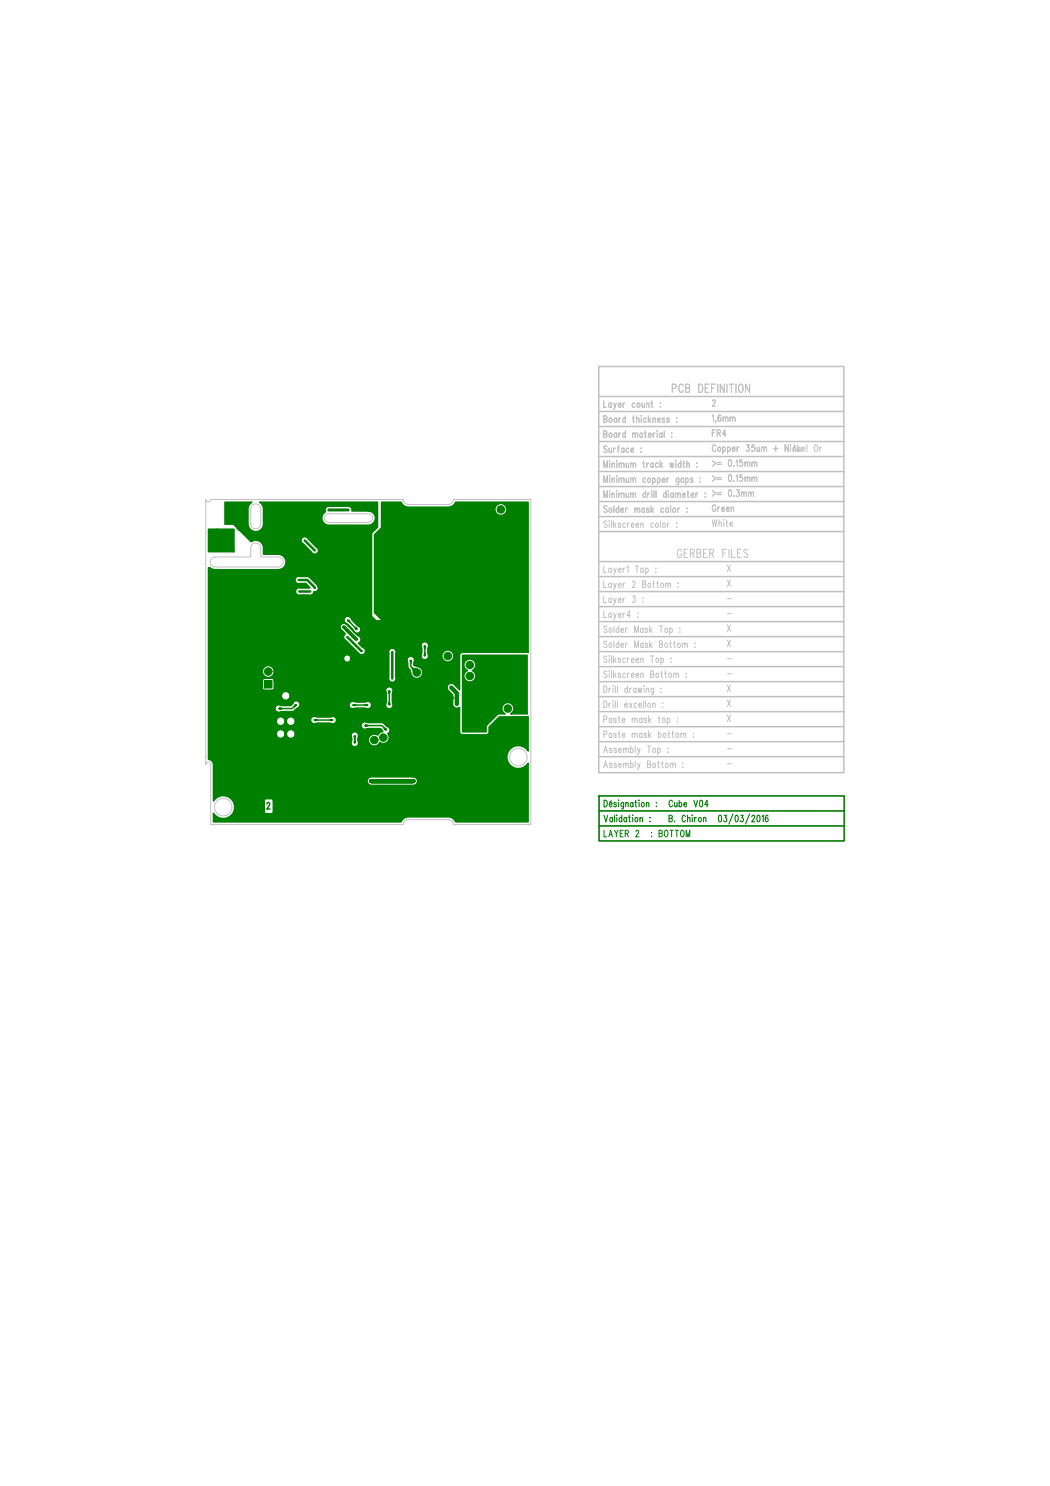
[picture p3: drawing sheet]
<svg xmlns="http://www.w3.org/2000/svg" width="210mm" height="297mm" viewBox="0 0 210 297" stroke-linecap="round" stroke-linejoin="round" font-family="sans-serif">
<g fill="none" stroke="#c0c0c0" stroke-width=".2">
<path d="M41.1 99.8a.5 .5 0 0 0 .5 .5 .5 .5 0 0 0 .5-.5h38.5a1 1 0 0 0 1 1h8a1 1 0 0 0 1-1h15.5v65h-15.5a1 1 0 0 0-1-1h-8a1 1 0 0 0-1 1h-38.5v-12a.5 .5 0 0 0-.5-.5 .5 .5 0 0 0-.5 .5zM161.3 88.9v1.3M162.9 89l.1-.1a.69 .69 0 0 1 .5 .7 .69 .69 0 0 1-.5 .6 .93 .93 0 0 1-.1-1.2zM163.9 89.4v.8M164.3 89.4h-.3l-.1 .3M42.3 111.6l.7-.3h7.1v-1.8a1 1 0 0 1 1-1 1 1 0 0 1 1 1v1.8h3.5a1 1 0 0 1 1 1 1 1 0 0 1-1 1h-12.6a1 1 0 0 1-.9-.6 1 1 0 0 1 .2-1.1zM50.4 101a1 1 0 0 1 1.1-.2 1 1 0 0 1 .6 .9v3a1 1 0 0 1-1 1 1 1 0 0 1-1-1v-3zM65.1 103l.5-.3h8a.87 .87 0 0 1 .9 .9 .87 .87 0 0 1-.9 .8h-8a.89 .89 0 0 1-.5-1.4z"/>
<circle cx="103.6" cy="151.3" r="1.75"/>
<circle cx="44.6" cy="161.3" r="1.75"/>
</g>
<g fill="none" stroke="#c0c0c0" stroke-width=".3">
<path d="M119.7 73.3h49v81.2h-49zM119.7 79.3h49M119.7 82.3h49M119.7 85.3h49M119.7 88.3h49M119.7 91.3h49M119.7 94.3h49M119.7 97.3h49M119.7 112.3h49M119.7 115.3h49M119.7 118.3h49M119.7 100.3h49"/>
<path d="M119.7 103.3h49M119.7 106.3h49M119.7 121.3h49M119.7 124.3h49M119.7 127.3h49M119.7 130.3h49M119.7 133.3h49M119.7 136.3h49M119.7 139.3h49M119.7 142.3h49M119.7 145.3h49M119.7 148.3h49"/>
<path d="M119.7 151.3h49M119.8 159.1h49v9h-49zM119.8 162.1h49M119.8 165.1h49"/>
</g>
<g fill="#008000" stroke="#008000" stroke-width=".3">
<path d="M41.7 105.8h5.1v4.5h-5.1z"/>
<path d="M75.2 135l.4 .3-.3-.2 .2 .3z"/>
<path d="M86 135.6l.1 .4 .1-.4-.1 .5z"/>
<path d="M65.9 105.8l.1 .3 .1-.3-.1 .5z"/>
<path d="M46.4 103.6l.3 .2-.1-.4 .2 .5z"/>
<path d="M54.6 102.1l.1 .4 .1-.4-.1 .5z"/>
<path d="M47.3 101.6l.1 .4 .1-.4-.1 .5z"/>
<path d="M96.2 137.2l-.2 .4 .3-.2-.4 .3z"/>
<path d="M45 100.4v4.4h1.7l3.5 3.5a1.55 1.55 0 0 1 1.6-.2 1.55 1.55 0 0 1 .9 1.4v1.3h2.9a1.55 1.55 0 0 1 1.6 1.5 1.55 1.55 0 0 1-1.6 1.6h-12.6l-1.3-.4v38.3a1.05 1.05 0 0 1 1 1v7.3a2.3 2.3 0 0 1 3.4-.5 2.3 2.3 0 0 1 0 3.5 2.3 2.3 0 0 1-3.4-.5v1.7h37.5a1.55 1.55 0 0 1 1.4-1h8a1.55 1.55 0 0 1 1.5 1h14.5v-11.7a2.3 2.3 0 0 1-3.5 .5 2.3 2.3 0 0 1 0-3.5 2.3 2.3 0 0 1 3.5 .5v-6.8h-5.8l-2 2v1a.6 .6 0 0 1-.6 .6h-4.7a.6 .6 0 0 1-.6-.6v-4.9a.85 .85 0 0 1-.9 .1 .85 .85 0 0 1-.5-.8v-1.8l-.9-.9a.85 .85 0 0 1 0-1.2 .85 .85 0 0 1 1.2 0l1.1 1.1v-6.9a.6 .6 0 0 1 .6-.6h13.1v-30h-14.5a1.55 1.55 0 0 1-1.5 1h-8a1.55 1.55 0 0 1-1.4-1h-3.9v5.1l-1.4 1.4v15.6l1.6 1.6h-1.3l-.9-.9v-16.6l1.2-1.2v-5h-23.6a1.55 1.55 0 0 1 .8 1.3v3a1.55 1.55 0 0 1-1.6 1.6 1.55 1.55 0 0 1-1.5-1.6v-3a1.55 1.55 0 0 1 .8-1.3zM52.4 134.2a1.2 1.2 0 0 1 2.4 0 1.2 1.2 0 0 1-2.4 0zM52.6 135.6h1.8l.4 .2v1.7l-.2 .4-1.7 .1-.4-.2-.1-1.8zM52.9 159.8l.3-.1h1.1l.3 .1v2.5l-.1 .3-1.3 .1-.3-.2zM56.2 139.1a.9 .9 0 0 1 1.8 0 .9 .9 0 0 1-1.8 0zM60.4 107.5a.75 .75 0 0 1 1.2 .2l1.6 1.6a.75 .75 0 0 1 .3 1.3 .75 .75 0 0 1-1.3-.3l-1.6-1.6a.75 .75 0 0 1-.2-1.2zM59.1 115.5a.75 .75 0 0 1 .9-.3l1.8 .1 1.6 1.6a.77 .77 0 0 1 .2 .9 .77 .77 0 0 1-.8 .5l-.2 .4-.4 .3-2.1-.1a.75 .75 0 0 1-1-.7 .75 .75 0 0 1 1-.7h1.9l-.9-.9h-1.1a.75 .75 0 0 1-.9-.2 .75 .75 0 0 1 0-.9zM55.1 141.2a.96 .96 0 0 1 1.3-.2h1.8l.3-.4a.75 .75 0 0 1 1.3-.3 .75 .75 0 0 1-.3 1.2l-.9 .7-2.5 .1a.75 .75 0 0 1-1-.2 .75 .75 0 0 1 0-.9zM55.2 144.2a.9 .9 0 0 1 1.8 0 .9 .9 0 0 1-1.8 0zM55.2 146.7a.9 .9 0 0 1 1.8 0 .9 .9 0 0 1-1.8 0zM57.3 144.2a.89 .89 0 0 1 1.7 0 .89 .89 0 0 1-1.7 0zM57.3 146.7a.89 .89 0 0 1 1.7 0 .89 .89 0 0 1-1.7 0zM65.2 101.4l.5-.2h3.9l.6 .3 .1 .6h3.3a1.42 1.42 0 0 1 1.4 1.5 1.42 1.42 0 0 1-1.4 1.4h-8a1.43 1.43 0 0 1-1.2-1.2 1.43 1.43 0 0 1 .7-1.5 .75 .75 0 0 1 .1-.9zM62.2 143.5a.96 .96 0 0 1 1.3-.2h2.7a.75 .75 0 0 1 1.1 .6 .75 .75 0 0 1-1.1 .7h-3a.75 .75 0 0 1-1-.2 .75 .75 0 0 1 0-.9zM69 123.4a.86 .86 0 0 1 1.4 .6l1.2 1.1a.75 .75 0 0 1 .3 1.3 .75 .75 0 0 1-1.2-.3 3.9 3.9 0 0 0-1.6-1.6 .75 .75 0 0 1-.1-1.1zM68.2 124.8a.75 .75 0 0 1 1.1 0l2.2 2.2a.79 .79 0 0 1 .7 .7 .79 .79 0 0 1-.6 .9l.9 .8a.76 .76 0 0 1 .5 1.1 .76 .76 0 0 1-1.3 .1l-2.6-2.6a.75 .75 0 0 1-.1-1.3l-.8-.8a.75 .75 0 0 1 0-1.1zM68.7 131.6a.75 .75 0 0 1 1.5 0 .75 .75 0 0 1-1.5 0zM69.9 140.5a.96 .96 0 0 1 1.3-.2h2a.75 .75 0 0 1 1.1 .6 .75 .75 0 0 1-1.1 .7h-2.3a.75 .75 0 0 1-1-.2 .75 .75 0 0 1 0-.9zM70.5 146.5a.75 .75 0 0 1 .9 0 .75 .75 0 0 1 .2 .9v.8a.75 .75 0 0 1-.7 1.1 .75 .75 0 0 1-.6-1.1v-.8a.75 .75 0 0 1 .2-.9zM78 129.7a.75 .75 0 0 1 .9 0 .75 .75 0 0 1 .2 .9v4.8a.75 .75 0 0 1-.7 1 .75 .75 0 0 1-.7-1v-4.8a.75 .75 0 0 1 .3-.9zM77.4 137.5a.75 .75 0 0 1 .9 0 .75 .75 0 0 1 .2 .9v2.2a.75 .75 0 0 1-.7 1.1 .75 .75 0 0 1-.6-1.1v-2.2a.75 .75 0 0 1 .2-.9zM72.3 144.6a.96 .96 0 0 1 1.3-.2l2.9 .1 .7 .5a.85 .85 0 0 1 .7 .7 .85 .85 0 0 1-.4 .9 1.2 1.2 0 0 1 0 1.6 1.2 1.2 0 0 1-1.6 .2 1.2 1.2 0 0 1-1.6 .6 1.2 1.2 0 0 1-.5-1.7 1.2 1.2 0 0 1 1.7-.3 1.2 1.2 0 0 1 1-.8l-.4-.6-2.8 .1a.75 .75 0 0 1-1-.2 .75 .75 0 0 1 0-.9zM84.5 128.5a.75 .75 0 0 1 .9 0 .75 .75 0 0 1 .2 .9v1.4a.75 .75 0 0 1-.7 1.1 .75 .75 0 0 1-.6-1.1v-1.4a.75 .75 0 0 1 .2-.9zM81.7 131.4a.75 .75 0 0 1 .9 0 .75 .75 0 0 1 .2 .9v.7a1.91 1.91 0 0 1 1.7 1.1 1.2 1.2 0 0 1-1 1.5 1.2 1.2 0 0 1-1.4-1.1l-.2-.6-.4-.5v-1.1a.75 .75 0 0 1 .2-.9zM73.6 155.5l.6-.2h8.4a.85 .85 0 0 1 .9 .8 .85 .85 0 0 1-.9 .9h-8.4a.85 .85 0 0 1-.8-.5 .85 .85 0 0 1 .2-1zM88.3 131.1a1.2 1.2 0 0 1 2.4 0 1.2 1.2 0 0 1-2.4 0zM98.9 101.8a1.2 1.2 0 0 1 2.4 0 1.2 1.2 0 0 1-2.4 0z"/>
<path d="M92.5 131v15.3h4.7v-1.2l2.2-2.4h1.6a1.2 1.2 0 0 1-.4-1.8 1.2 1.2 0 0 1 1.9 0 1.2 1.2 0 0 1-.4 1.8h3.3v-11.7zM93.2 132a1.2 1.2 0 0 1 1.7 .3 1.2 1.2 0 0 1-.5 1.7 1.2 1.2 0 0 1 .5 1.9 1.2 1.2 0 0 1-1.9 0 1.2 1.2 0 0 1 .4-1.9 1.2 1.2 0 0 1-.2-2z"/>
<path d="M74.1 137.6l-.1 .5 .1-.3 .1 .3zM75.5 135.4l-.3 .4 .4-.2-.3 .1z"/>
<path d="M103.4 154l.4 .1-.4 .1 .5-.1zM104.3 154.1l.5 .1-.3-.1 .3-.1z"/>
<path d="M74.1 137.6l-.1 .5 .1-.3 .1 .3zM75.5 135.4l-.3 .4 .4-.2-.3 .1z"/>
<path d="M74.1 137.6l-.1 .5 .1-.3 .1 .3zM75.5 135.4l-.3 .4 .4-.2-.3 .1z"/>
<path d="M76.2 162.5l-.1 .5 .1-.3 .1 .3zM76.1 160.2l.1 .5 .1-.5-.1 .4z"/>
<path d="M59.7 126.2l.5 .1-.3-.1 .3-.1zM45.8 124.6l.4 .1-.4 .1 .5-.1z"/>
<path d="M60.4 126.1l.4 .1-.4 .1 .5-.1zM63.6 126.2l.5 .1-.3-.1 .3-.1z"/>
<path d="M59.7 126.2l.5 .1-.3-.1 .3-.1zM45.8 124.6l.4 .1-.4 .1 .5-.1z"/>
<path d="M60.4 126.1l.4 .1-.4 .1 .5-.1zM63.6 126.2l.5 .1-.3-.1 .3-.1z"/>
<path d="M53.2 118.3l.3 .4-.2-.3 .3 .2zM51.1 116.4l.2 .3-.4-.1 .5 .2z"/>
<path d="M53.2 118.3l.3 .4-.2-.3 .3 .2zM51.1 116.4l.2 .3-.4-.1 .5 .2z"/>
<path d="M53.2 118.3l.3 .4-.2-.3 .3 .2zM51.1 116.4l.2 .3-.4-.1 .5 .2z"/>
<path d="M53.2 118.3l.3 .4-.2-.3 .3 .2zM51.1 116.4l.2 .3-.4-.1 .5 .2z"/>
<path d="M67.6 107.4l.4 .1-.4 .1 .5-.1zM70.1 107.5l.5 .1-.3-.1 .3-.1z"/>
<path d="M88.5 149.3l.3 .4-.2-.3 .3 .2zM86.6 147.2l.1 .4-.3-.2 .4 .3z"/>
<path d="M93.3 149.6l.4 .1-.4 .1 .5-.1zM96.9 149.7l.5 .1-.3-.1 .3-.1z"/>
<path d="M77.8 140.3l-.1 .5 .1-.3 .1 .3zM77.7 138.1l.1 .5 .1-.5-.1 .4z"/>
<path d="M70.6 140.8l.4 .1-.4 .1 .5-.1zM72.9 140.9l.5 .1-.3-.1 .3-.1z"/>
<path d="M55.8 141.5l.4 .1-.4 .1 .5-.1zM59.1 140.8l-.3 .5 .4-.3-.3 .2z"/>
<path d="M98.1 143l-.1 .3 .1-.3 .1 .3zM99.9 140.5l-.3 .5 .4-.3-.3 .2z"/>
<path d="M82.4 133.6l.3 .8v-.6h.6zM82 132l.1 .5 .1-.5-.1 .4z"/>
<path d="M76.8 145.5l.3 .4-.2-.3 .3 .2zM73 144.9l.4 .1-.4 .1 .5-.1z"/>
<path d="M62.9 143.8l.4 .1-.4 .1 .5-.1zM65.9 143.9l.5 .1-.3-.1 .3-.1z"/>
<path d="M84.9 130.5l-.1 .5 .1-.3 .1 .3zM84.8 129.1l.1 .5 .1-.5-.1 .4z"/>
<path d="M70.9 147.9l-.1 .5 .1-.3 .1 .3zM70.8 147.1l.1 .5 .1-.5-.1 .4z"/>
<path d="M71 125.4l.2 .4-.1-.3 .3 .2zM69.5 124.1l.4 .3-.2-.5 .1 .4z"/>
</g>
<g fill="none" stroke="#008000" stroke-width=".2">
<path d="M43 108.9h.1M43.3 109.2h.1M43.3 108.6h.1M43.6 108.9h.1M46.1 103.4h.1M46.4 103.7h.1M46.4 103.1h.1M46.7 103.4h.1M47.1 101.5h.1M47.4 101.8h.1M47.4 101.2h.1M47.7 101.5h.1"/>
<path d="M50.6 119.9h.1M50.6 116.4h.1M50.9 119.6h.1M50.9 116.7h.1M50.9 116.1h.1M51.2 119.9h.1M51.2 116.4h.1M53.3 118.7h.1M53.6 119h.1M53.6 118.4h.1M53.9 118.7h.1M54.4 102h.1"/>
<path d="M54.7 102.3h.1M54.7 101.7h.1M55 102h.1M55 114.7h.1M55.3 115h.1M55.3 114.4h.1M55.6 117.3h.1M55.6 114.7h.1M55.9 117.6h.1M55.9 117h.1M56.2 117.3h.1M59.2 119.4h.1"/>
<path d="M59.5 119.7h.1M59.5 119.1h.1M59.6 111.2h.1M59.8 119.4h.1M59.9 111.5h.1M59.9 110.9h.1M60.2 111.2h.1M63.8 118.1h.1M64.1 118.4h.1M64.1 117.8h.1M64.4 118.1h.1M65.7 105.7h.1"/>
<path d="M66 106h.1M66 105.4h.1M66.3 105.7h.1M67.2 107.5h.1M67.5 107.8h.1M67.5 107.2h.1M67.5 119.8h.1M67.5 114.5h.1M67.8 107.5h.1M67.8 114.8h.1M67.8 114.2h.1M68.1 114.5h.1"/>
<path d="M70.4 107.5h.1M70.7 107.8h.1M70.7 107.2h.1M71 107.5h.1M76.3 108.3h.1M76.3 114.3h.1M76.4 100.8h.1M76.4 103.8h.1M76.6 108.6h.1M76.6 108h.1M76.6 114.6h.1M76.6 114h.1"/>
<path d="M76.7 101.1h.1M76.7 100.5h.1M76.7 104.1h.1M76.7 103.5h.1M76.9 108.3h.1M76.9 114.3h.1M77 100.8h.1M77 103.8h.1M77.8 111.3h.1M77.8 117.3h.1M78.1 111.6h.1M78.1 111h.1"/>
<path d="M78.1 117.6h.1M78.1 117h.1M78.4 111.3h.1M78.4 117.3h.1M79.3 100.8h.1M79.3 108.3h.1M79.3 114.3h.1M79.6 101.1h.1M79.6 100.5h.1M79.6 108.6h.1M79.6 108h.1M79.6 114.6h.1"/>
<path d="M79.6 114h.1M79.8 103.1h.1M79.9 100.8h.1M79.9 108.3h.1M79.9 114.3h.1M80.1 103.4h.1M80.1 102.8h.1M80.4 103.1h.1M80.8 111.3h.1M80.8 117.3h.1M81.1 111.6h.1M81.1 111h.1"/>
<path d="M81.1 117.6h.1M81.1 117h.1M81.4 111.3h.1M81.4 117.3h.1M82.3 108.3h.1M82.3 102.3h.1M82.3 114.3h.1M82.6 108.6h.1M82.6 108h.1M82.6 102.6h.1M82.6 102h.1M82.6 114.6h.1"/>
<path d="M82.6 114h.1M82.9 108.3h.1M82.9 102.3h.1M82.9 114.3h.1M83.8 111.3h.1M83.8 117.3h.1M84.1 111.6h.1M84.1 111h.1M84.1 117.6h.1M84.1 117h.1M84.4 111.3h.1M84.4 117.3h.1"/>
<path d="M85.3 108.3h.1M85.3 102.3h.1M85.3 114.3h.1M85.6 108.6h.1M85.6 108h.1M85.6 102.6h.1M85.6 102h.1M85.6 114.6h.1M85.6 114h.1M85.9 108.3h.1M85.9 102.3h.1M85.9 114.3h.1"/>
<path d="M86.8 111.3h.1M86.8 117.3h.1M87.1 111.6h.1M87.1 111h.1M87.1 117.6h.1M87.1 117h.1M87.4 111.3h.1M87.4 117.3h.1M88.3 108.3h.1M88.3 102.3h.1M88.3 114.3h.1M88.6 108.6h.1"/>
<path d="M88.6 108h.1M88.6 102.6h.1M88.6 102h.1M88.6 114.6h.1M88.6 114h.1M88.9 108.3h.1M88.9 102.3h.1M88.9 114.3h.1M89.8 111.3h.1M89.8 117.3h.1M90.1 111.6h.1M90.1 111h.1"/>
<path d="M90.1 117.6h.1M90.1 117h.1M90.4 111.3h.1M90.4 117.3h.1M90.8 104.1h.1M91.1 104.4h.1M91.1 103.8h.1M91.3 108.3h.1M91.3 100.8h.1M91.3 114.3h.1M91.4 104.1h.1M91.6 108.6h.1"/>
<path d="M91.6 108h.1M91.6 101.1h.1M91.6 100.5h.1M91.6 114.6h.1M91.6 114h.1M91.9 108.3h.1M91.9 100.8h.1M91.9 114.3h.1M92.8 111.3h.1M92.8 102.9h.1M92.8 117.3h.1M93.1 111.6h.1"/>
<path d="M93.1 111h.1M93.1 103.2h.1M93.1 102.6h.1M93.1 117.6h.1M93.1 117h.1M93.4 111.3h.1M93.4 102.9h.1M93.4 117.3h.1M94.3 108.3h.1M94.3 100.8h.1M94.3 114.3h.1M94.6 108.6h.1"/>
<path d="M94.6 108h.1M94.6 101.1h.1M94.6 100.5h.1M94.6 114.6h.1M94.6 114h.1M94.9 108.3h.1M94.9 100.8h.1M94.9 114.3h.1M95.8 111.3h.1M95.8 117.3h.1M96.1 111.6h.1M96.1 111h.1"/>
<path d="M96.1 117.6h.1M96.1 117h.1M96.4 111.3h.1M96.4 117.3h.1M97.1 106.4h.1M97.1 104.9h.1M97.1 102.9h.1M97.3 108.3h.1M97.3 100.8h.1M97.3 114.3h.1M97.4 106.7h.1M97.4 106.1h.1"/>
<path d="M97.4 105.2h.1M97.4 104.6h.1M97.4 103.2h.1M97.4 102.6h.1M97.6 108.6h.1M97.6 108h.1M97.6 101.1h.1M97.6 100.5h.1M97.6 114.6h.1M97.6 114h.1M97.7 106.4h.1M97.7 104.9h.1"/>
<path d="M97.7 102.9h.1M97.9 108.3h.1M97.9 100.8h.1M97.9 114.3h.1M98.8 111.3h.1M98.8 117.3h.1M99.1 111.6h.1M99.1 111h.1M99.1 117.6h.1M99.1 117h.1M99.4 111.3h.1M99.4 117.3h.1"/>
<path d="M100.3 108.3h.1M100.3 114.3h.1M100.6 108.6h.1M100.6 108h.1M100.6 114.6h.1M100.6 114h.1M100.9 108.3h.1M100.9 114.3h.1M101.6 108.3h.1M101.6 104.3h.1M101.8 100.8h.1M101.8 111.3h.1"/>
<path d="M101.8 117.3h.1M101.9 108.6h.1M101.9 108h.1M101.9 104.6h.1M101.9 104h.1M102.1 101.1h.1M102.1 100.5h.1M102.1 111.6h.1M102.1 111h.1M102.1 117.6h.1M102.1 117h.1M102.2 108.3h.1"/>
<path d="M102.2 104.3h.1M102.4 100.8h.1M102.4 111.3h.1M102.4 117.3h.1M102.6 105.1h.1M102.6 106.8h.1M102.9 105.4h.1M102.9 104.8h.1M102.9 107.1h.1M102.9 106.5h.1M103.2 105.1h.1M103.2 106.8h.1"/>
<path d="M103.3 108.3h.1M103.3 114.3h.1M103.6 108.6h.1M103.6 108h.1M103.6 114.6h.1M103.6 114h.1M103.9 108.3h.1M103.9 114.3h.1M104.8 105.3h.1M104.8 100.8h.1M104.8 111.3h.1M104.8 117.3h.1"/>
<path d="M105.1 105.6h.1M105.1 105h.1M105.1 101.1h.1M105.1 100.5h.1M105.1 111.6h.1M105.1 111h.1M105.1 117.6h.1M105.1 117h.1M105.4 105.3h.1M105.4 100.8h.1M105.4 111.3h.1M105.4 117.3h.1"/>
<path d="M44.6 137h.1M44.9 137.3h.1M44.9 136.7h.1M45.2 137h.1M45.4 124.7h.1M45.5 127.7h.1M45.7 125h.1M45.7 124.4h.1M45.8 128h.1M45.8 127.4h.1M46 124.7h.1M46.1 127.7h.1"/>
<path d="M46.6 134.5h.1M46.9 134.8h.1M46.9 134.2h.1M47.2 134.5h.1M50.6 122.7h.1M50.9 120.2h.1M50.9 123h.1M50.9 122.4h.1M51.2 122.7h.1M52.9 139.3h.1M53.6 138.6h.1M54.4 139.3h.1"/>
<path d="M54.9 122.3h.1M55.2 122.6h.1M55.2 122h.1M55.5 122.3h.1M57.8 122.6h.1M58.1 122.9h.1M58.1 122.3h.1M58.4 122.6h.1M60 126.2h.1M60.3 126.5h.1M60.3 125.9h.1M60.6 126.2h.1"/>
<path d="M63.6 129h.1M63.9 129.3h.1M63.9 128.7h.1M63.9 126.2h.1M64.2 129h.1M64.2 126.5h.1M64.2 125.9h.1M64.5 126.2h.1M66.1 128.4h.1M66.4 128.7h.1M66.4 128.1h.1M66.7 128.4h.1"/>
<path d="M67.2 120.1h.1M67.5 120.4h.1M67.8 120.1h.1M69.4 134.9h.1M69.7 135.2h.1M69.7 134.6h.1M70 134.9h.1M73 126.8h.1M73.2 131.9h.1M73.3 127.1h.1M73.3 126.5h.1M73.5 132.2h.1"/>
<path d="M73.5 131.6h.1M73.6 126.8h.1M73.8 138.2h.1M73.8 131.9h.1M74.1 138.5h.1M74.1 137.9h.1M74.4 138.2h.1M75.3 135.4h.1M75.6 125.4h.1M75.6 135.7h.1M75.6 135.1h.1M75.9 125.7h.1"/>
<path d="M75.9 125.1h.1M75.9 135.4h.1M76.2 125.4h.1M76.3 120.3h.1M76.5 126.4h.1M76.6 120.6h.1M76.6 120h.1M76.8 126.7h.1M76.8 126.1h.1M76.9 120.3h.1M77.1 126.4h.1M79.3 120.3h.1"/>
<path d="M79.6 120.6h.1M79.6 120h.1M79.9 120.3h.1M82.3 120.3h.1M82.6 120.6h.1M82.6 120h.1M82.7 125.7h.1M82.9 120.3h.1M83 126h.1M83 125.4h.1M83.3 125.7h.1M85.3 120.3h.1"/>
<path d="M85.6 120.6h.1M85.6 120h.1M85.8 135.5h.1M85.9 120.3h.1M86.1 135.8h.1M86.1 135.2h.1M86.4 135.5h.1M86.6 139.1h.1M86.7 137.9h.1M86.9 139.4h.1M86.9 138.8h.1M87 138.2h.1"/>
<path d="M87 137.6h.1M87.2 139.1h.1M87.3 137.9h.1M88.3 120.3h.1M88.6 120.6h.1M88.6 120h.1M88.9 120.3h.1M90 125.7h.1M90.3 126h.1M90.3 125.4h.1M90.6 125.7h.1M91.3 120.3h.1"/>
<path d="M91.6 120.6h.1M91.6 120h.1M91.9 120.3h.1M93.2 139.4h.1M93.5 139.7h.1M93.5 139.1h.1M93.8 139.4h.1M94.3 120.3h.1M94.6 120.6h.1M94.6 120h.1M94.9 120.3h.1M95.4 125.7h.1"/>
<path d="M95.7 126h.1M95.7 125.4h.1M96 125.7h.1M96 137.2h.1M96.3 137.5h.1M96.3 136.9h.1M96.6 137.2h.1M97.3 120.3h.1M97.3 125.7h.1M97.6 120.6h.1M97.6 120h.1M97.6 126h.1"/>
<path d="M97.6 125.4h.1M97.9 120.3h.1M97.9 125.7h.1M99.2 133.1h.1M99.5 133.4h.1M99.5 132.8h.1M99.8 133.1h.1M100.3 120.3h.1M100.4 125.7h.1M100.6 120.6h.1M100.6 120h.1M100.7 126h.1"/>
<path d="M100.7 125.4h.1M100.8 138h.1M100.9 120.3h.1M101 125.7h.1M101.5 138.8h.1M101.5 137.3h.1M102.3 138h.1M103.3 120.3h.1M103.3 125.7h.1M103.6 120.6h.1M103.6 120h.1M103.6 126h.1"/>
<path d="M103.6 125.4h.1M103.9 120.3h.1M103.9 125.7h.1M104.4 123.1h.1M104.7 123.4h.1M104.7 122.8h.1M105 123.1h.1M53.6 140.1h.1M55.4 142.9h.1M55.7 143.2h.1M55.7 142.6h.1M56 142.9h.1"/>
<path d="M62.9 151h.1M63.2 151.3h.1M63.2 150.7h.1M63.5 151h.1M67.5 151.9h.1M67.8 152.2h.1M67.8 151.6h.1M67.9 159.8h.1M68.1 151.9h.1M68.2 159.5h.1M68.5 159.8h.1M74 159.8h.1"/>
<path d="M76.2 159.8h.1M76.3 151.9h.1M76.6 152.2h.1M76.6 151.6h.1M76.9 151.9h.1M79.4 145.3h.1M79.7 145.6h.1M79.7 145h.1M80 145.3h.1M80.9 148.9h.1M81.2 149.2h.1M81.2 148.6h.1"/>
<path d="M81.5 148.9h.1M82.2 141.3h.1M82.5 141.6h.1M82.5 141h.1M82.8 141.3h.1M83.3 144.4h.1M83.6 144.7h.1M83.6 144.1h.1M83.9 144.4h.1M85.7 155h.1M86 155.3h.1M86 154.7h.1"/>
<path d="M86 141.9h.1M86.1 147.2h.1M86.3 155h.1M86.3 142.2h.1M86.3 141.6h.1M86.4 147.5h.1M86.4 146.9h.1M86.6 141.9h.1M86.7 147.2h.1M87.7 153h.1M88 153.3h.1M88 152.7h.1"/>
<path d="M88.3 153h.1M88.6 149.7h.1M88.9 150h.1M88.9 149.4h.1M89.2 149.7h.1M92.9 149.7h.1M93.2 150h.1M93.2 149.4h.1M93.5 149.7h.1M93.7 145h.1M94 145.3h.1M94 144.7h.1"/>
<path d="M94.3 145h.1M94.7 155.9h.1M95 156.2h.1M95 155.6h.1M95.3 155.9h.1M95.9 154.7h.1M96.2 155h.1M96.2 154.4h.1M96.5 154.7h.1M97.2 149.7h.1M97.5 150h.1M97.5 149.4h.1"/>
<path d="M97.8 149.7h.1M97.8 143.4h.1M98.1 143.7h.1M98.1 143.1h.1M98.4 143.4h.1M98.6 150.9h.1M98.9 151.2h.1M98.9 150.6h.1M99.2 150.9h.1M99.5 147.4h.1M99.7 140.5h.1M99.8 147.7h.1"/>
<path d="M99.8 147.1h.1M100 140.8h.1M100 140.2h.1M100.1 158.7h.1M100.1 147.4h.1M100.1 156.5h.1M100.3 140.5h.1M100.4 150.9h.1M100.4 159h.1M100.4 158.4h.1M100.4 156.8h.1M100.4 156.2h.1"/>
<path d="M100.5 153.3h.1M100.7 151.2h.1M100.7 150.6h.1M100.7 158.7h.1M100.7 156.5h.1M100.8 153.6h.1M100.8 153h.1M101 150.9h.1M101.1 153.3h.1M102.1 155.1h.1M102.4 155.4h.1M102.4 154.8h.1"/>
<path d="M102.7 155.1h.1M103 154.1h.1M103.3 154.4h.1M103.3 153.8h.1M103.6 154.1h.1M104.6 154.1h.1M104.9 154.4h.1M104.9 153.8h.1M105.2 154.1h.1M68.2 160.1h.1M73.7 160.1h.1M74 160.4h.1"/>
<path d="M74.3 160.1h.1M75.9 163.1h.1M75.9 160.1h.1M76.2 163.4h.1M76.2 162.8h.1M76.2 160.4h.1M76.5 163.1h.1M76.5 160.1h.1M90.6 163.1h.1M90.9 163.4h.1M90.9 162.8h.1M91.2 163.1h.1"/>
<path d="M100.5 162.9h.1M100.8 163.2h.1M100.8 162.6h.1M101.1 162.9h.1M104.4 163.5h.1M104.7 163.8h.1M104.7 163.2h.1M105 163.5h.1"/>
</g>
<g fill="none" stroke="#008000" stroke-width=".3">
<path d="M47.4 101.5v4.1l.3 .3h2.4l.6 .6h1l.6-.6h2.4v-3.9M47.4 103.1v1.3l-1-1M50.9 116.4l2.7 2.3M66 105.7v1.1M67.5 107.5h3.2M45.7 124.7h4.9l1.5 1.5h12.1M69.5 123.9l1.9 1.9M71.2 127.7l.2 .1M73.5 131.9l-.1 1.3 2.2 2.2-1.5 1.3v1.5M77.8 138v2.9M82.1 131.9v1.3l1.2 1.2M84.9 129v2.1"/>
<path d="M86.1 135.5v1.4l.9 1M96.3 137.2l-2.2 2.2h-.6M59.2 140.8l-.8 .8h-2.7M62.8 143.9h3.7M70.5 140.9h3M70.9 147v1.5M72.9 145h3.4l.9 .9M86.4 147.2l2.5 2.5M93.2 149.7h4.3M100 140.5l-1.9 2v.9M103.3 154.1h1.6M119.8 159.1h49v9h-49z"/>
<path d="M76.2 160.1v3M119.8 162.1h49M119.8 165.1h49"/>
</g>
<path d="M59.7 115.9h1.7l1.5 1.6M59.8 118.2h2.2M60.9 108l2 2M69.4 127.3l2.9 2.8M78.4 130.3v5.3" fill="none" stroke="#008000" stroke-width=".5"/>
<path d="M65.7 101.9h3.9M68.7 125.3l2.5 2.4" fill="none" stroke="#008000" stroke-width=".6"/>
<path d="M90.2 137.4l1.1 1.1v2.2M74.2 156.1h8.4" fill="none" stroke="#008000" stroke-width=".8"/>
<g fill="#008000" stroke="#008000" stroke-width=".2">
<path d="M52.9 136h1.5v1.5h-1.5z"/>
<circle cx="53.6" cy="139.3" r=".75"/>
<circle cx="53.6" cy="134.2" r=".75"/>
<circle cx="101.5" cy="138" r=".75"/>
<circle cx="89.5" cy="131.1" r=".75"/>
<circle cx="93.9" cy="135.1" r=".75"/>
<circle cx="93.9" cy="132.9" r=".75"/>
<circle cx="101.5" cy="141.6" r=".75"/>
<circle cx="83.3" cy="134.4" r=".75"/>
<circle cx="100.1" cy="101.8" r=".75"/>
<circle cx="74.8" cy="147.9" r=".75"/>
<circle cx="76.6" cy="147.4" r=".75"/>
</g>
<g font-size="2.5" fill="#c0c0c0">
<text x="134.4" y="78.4">PCB DEFINITION</text>
<text x="135.4" y="111.4">GERBER FILES</text>
</g>
<g font-size="2" fill="#c0c0c0">
<text x="120.7" y="81.4">Layer count :</text>
<text x="142.4" y="81.2">2</text>
<text x="120.7" y="84.4">Board thickness :</text>
<text x="120.7" y="87.4">Board material :</text>
<text x="142.4" y="84.2">1,6mm</text>
<text x="142.4" y="87.2">FR4</text>
<text x="120.7" y="90.4">Surface :</text>
<text x="120.7" y="93.4">Minimum track width :</text>
<text x="142.4" y="90.2">Copper 35um + NiAu</text>
<text x="142.4" y="93.2">&gt;= 0.15mm</text>
<text x="120.7" y="96.4">Minimum copper gaps :</text>
<text x="120.7" y="99.4">Minimum drill diameter : &gt;= 0.3mm</text>
<text x="142.4" y="96.2">&gt;= 0.15mm</text>
<text x="120.7" y="102.4">Solder mask color :</text>
<text x="120.7" y="105.4">Silkscreen color :</text>
<text x="142.4" y="102.2">Green</text>
<text x="142.4" y="105.2">White</text>
<text x="120.7" y="114.4">Layer1 Top :</text>
<text x="120.7" y="117.4">Layer 2 Bottom :</text>
<text x="145.4" y="114.2">X</text>
<text x="145.4" y="117.2">X</text>
<text x="120.7" y="120.4">Layer 3 :</text>
<text x="120.7" y="123.4">Layer4 :</text>
<text x="145.4" y="120.2">-</text>
<text x="145.4" y="123.2">-</text>
<text x="120.7" y="126.4">Solder Mask Top :</text>
<text x="120.7" y="129.4">Solder Mask Bottom :</text>
<text x="145.4" y="126.2">X</text>
<text x="145.4" y="129.2">X</text>
<text x="120.7" y="132.4">Silkscreen Top :</text>
<text x="120.7" y="135.4">Silkscreen Bottom :</text>
<text x="145.4" y="132.2">-</text>
<text x="145.4" y="135.2">-</text>
<text x="120.7" y="138.4">Drill drawing :</text>
<text x="120.7" y="141.4">Drill excellon :</text>
<text x="145.4" y="138.2">X</text>
<text x="145.4" y="141.2">X</text>
<text x="120.7" y="144.4">Paste mask top :</text>
<text x="120.7" y="147.4">Paste mask bottom :</text>
<text x="145.4" y="144.2">X</text>
<text x="145.4" y="147.2">-</text>
<text x="120.7" y="150.4">Assembly Top :</text>
<text x="120.7" y="153.4">Assembly Bottom :</text>
<text x="145.4" y="150.2">-</text>
<text x="145.4" y="153.2">-</text>
</g>
<g font-size="2" fill="#008000">
<text x="44" y="107.5" transform="rotate(-90 44 107.5)">J7x1</text>
<text x="90.5" y="140.5" transform="rotate(-90 90.5 140.5)">J12x1</text>
<text x="53.3" y="161.7">2</text>
<text x="120.8" y="161.3">Désignation :</text>
<text x="133.8" y="161.3">Cube V04</text>
<text x="120.8" y="164.3">Validation :</text>
<text x="120.8" y="167.3">LAYER 2 : BOTTOM</text>
<text x="133.8" y="164.3">B. Chiron 03/03/2016</text>
</g>
</svg>
